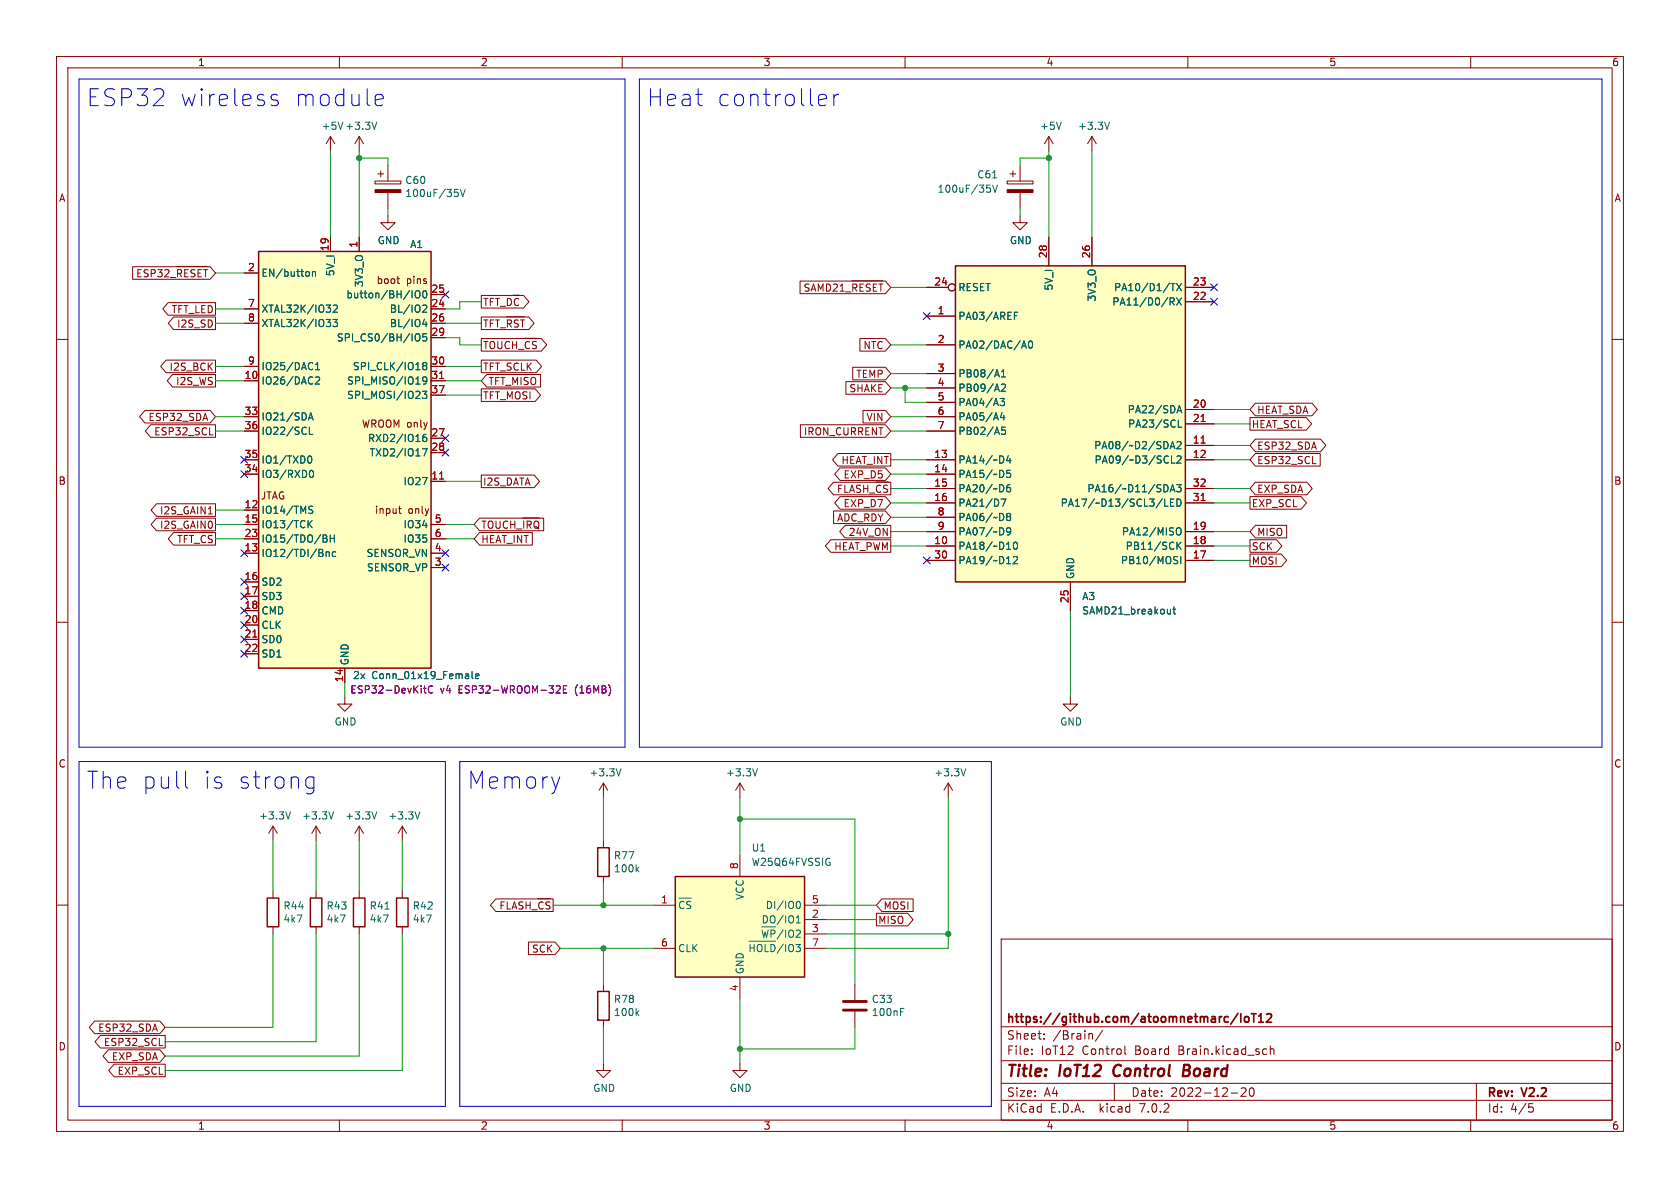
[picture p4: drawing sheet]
<svg xmlns="http://www.w3.org/2000/svg" width="297mm" height="210mm" viewBox="0 0 297 210" stroke-linecap="round" stroke-linejoin="round" font-family="sans-serif">
<g fill="none" stroke="#840000" stroke-width=".18">
<path d="M10 10h277v190h-277zM12 12h273v186h-273zM60 10v2M110 10v2M160 10v2M210 10v2M260 10v2M58.4 24.1v2.6M58.4 24.1l-.7 1.3M58.4 24.1l.8 1.3M63.5 24.1v2.6M63.5 24.1l-.8 1.3"/>
<path d="M63.5 24.1l.8 1.3M66.3 32h4.6v.5h-4.6zM66.8 30.7h1M67.3 30.2v1M68.6 38.1v1.3h1.2l-1.2 1.2-1.3-1.2h1.3M68.6 29.2v2.8M68.6 34v2.8M178.1 32h4.5v.5h-4.5zM178.6 30.7h1M179.1 30.2v1M180.3 38.1v1.3h1.3l-1.3 1.2-1.2-1.2h1.2M180.3 29.2v2.8"/>
<path d="M180.3 34v2.8M185.4 24.1v2.6M185.4 24.1l-.7 1.3M185.4 24.1l.8 1.3M193 24.1v2.6M193 24.1l-.7 1.3M193 24.1l.8 1.3M10 60h2M23.5 47.1h13.6l1 1.2-1 1.1h-13.6zM25 47.7h-.6v1.2M26.2 47.7h-.5l-.2 .2M27.5 47.9l-.3-.2h-.5v1.2"/>
<path d="M27.9 47.7h.8l-.5 .5M29.1 47.8l.5-.1 .3 .2M29.7 53.5h8.4v2.2h-8.4l-.9-1.1zM30.7 56h7.4v2.3h-7.4l-1-1.1zM31.2 47.1h5.5M32.1 47.9l-.2-.2h-.5v1.2M33.3 47.7h-.6v1.2M34.5 47.7h-.5l-.3 .2M35.6 47.7h-.6v1.2M36 47.7h.7M36.3 47.7v1.2M43.2 48.3h2.5"/>
<path d="M43.2 54.6h2.5M43.2 57.2h2.5M58.4 41.9v2.6M63.5 41.9v2.6M70.2 49.3h.4M70.5 50.1h.1M76.2 54.6h2.5M76.2 52.1h2.5M76.2 57.2h2.5M76.2 59.7h2.5M85.1 59.8h10.6l1 1.2-1 1.1h-10.6zM85.1 52.2h7.5l.9 1.1-.9 1.2h-7.5z"/>
<path d="M85.1 56h8.4l.9 1.2-.9 1.1h-8.4zM85.5 52.7h.8M85.5 56.6h.8M85.9 52.7v1.3M85.9 56.6v1.2M87.3 52.7h-.6v1.3M87.3 56.6h-.6v1.2M87.6 52.7h.7M87.6 56.6h.7M87.9 52.7v1.3M87.9 56.6v1.2M89.5 56h3.2"/>
<path d="M90.4 53.1l-.2-.3-.5-.1v1.3M90.4 56.8l-.2-.2h-.5v1.2M90.8 52.2h1M91.6 56.6h-.4l-.3 .2M91.7 52.9l-.4-.2-.3 .4M92 56.6h.7M92.4 56.6v1.2M92.7 59.8h2.3M141.4 49.7h15.1l1 1.1-1 1.1h-15.1zM143 50.3l-.5-.1-.2 .3M143.4 51.5l.4-1.3 .4 1.3M144.7 51.5v-1.3l.4 .9 .4-.9v1.3"/>
<path d="M146.8 50.5l-.2-.2-.5-.1v1.3M147.3 50.3l.5-.1 .2 .3M148.7 50.5l.2-.3v1.3M150.6 49.6h5.5M151.5 50.5l-.2-.3h-.5v1.3M152 59.8h4.5l1 1.2-1 1.1h-4.5zM152.6 50.2h-.6v1.3M153.9 50.3l-.5-.1-.3 .3M155 50.2h-.6v1.3M155.4 50.2h.7M155.7 50.2v1.3M163.8 55.9h5.1"/>
<path d="M163.8 50.8h3.8M185.4 41.9v5.1M193 41.9v5.1M209.5 53.3h5.1M209.5 50.8h5.1M285 60h2M25.6 72.5h11.5l1 1.2-1 1.1h-11.5l-.9-1.1zM26.6 75.1h11.5v2.2h-11.5l-.9-1.1zM29.4 63.7h8.7v2.2h-8.7l-1-1.1zM30.5 66.2h7.6v2.2h-7.6l-.9-1.1zM37.1 76.9h.6M43.2 67.3h2.5"/>
<path d="M43.2 64.8h2.5M43.2 73.7h2.5M43.2 76.2h2.5M76.2 67.3h2.5M76.2 77.5h2.5M76.2 64.8h2.5M76.2 69.9h2.5M85.1 68.7h9.5l1 1.2-1 1.1h-9.5zM85.1 63.7h9.7l.9 1.1-.9 1.1h-9.7zM85.5 60.4h.8M85.9 60.4v1.2M86 66.2h9.6v2.2h-9.6l-.9-1.1z"/>
<path d="M86.6 60.8a.42 .42 0 0 1 .4-.4 .42 .42 0 0 1 .5 .4M88 60.4v1M88.7 60.4v1M90.1 60.5l-.4-.1-.4 .3M90.6 60.4v1.2M91.3 60.4v1.2M93.6 60.5l-.3-.1-.4 .3M94.8 60.4h-.4l-.3 .2M141.5 75.1h15l1 1.1-1 1.1h-15zM149.5 67.5h7l1 1.1-1 1.1h-7zM150.8 64.9h5.7l1 1.1-1 1.2h-5.7zM152.6 72.5h3.9l1 1.2-1 1.1h-3.9z"/>
<path d="M163.8 73.7h5.1M163.8 76.2h5.1M163.8 61h5.1M163.8 66h5.1M163.8 68.6h5.1M163.8 71.1h5.1M209.5 78.7h5.1M209.5 72.4h5.1M209.5 74.9h5.1M221 73.8h9.9l1 1.1-1 1.1h-9.9zM221.9 77.6h11.6l.9 1.1-.9 1.2h-11.6l-.9-1.2zM221.9 71.3h10l1 1.1-1 1.1h-10l-.9-1.1z"/>
<path d="M27.7 91.6h10.4v2.2h-10.4l-1-1.1zM27.7 89.1h10.4v2.2h-10.4l-1-1.1zM30.7 94.1h7.4v2.3h-7.4l-1-1.1zM31.4 94.7h.8M31.8 94.7v1.2M33.2 94.7h-.6v1.2M33.5 94.7h.7M33.9 94.7v1.2M36.3 94.8l-.3-.1-.4 .3M36.8 90.8h.7M37.5 94.7h-.4l-.3 .2M43.2 90.2h2.5"/>
<path d="M43.2 97.8h2.5M43.2 92.7h2.5M43.2 95.3h2.5M43.2 83.8h2.5M43.2 81.3h2.5M70.5 89.9h.4M70.6 89.5v1.1l.3 .2M76.2 85.1h2.5M76.2 97.8h2.5M76.2 92.7h2.5M76.2 95.3h2.5M76.2 80h2.5"/>
<path d="M84.8 91.6h11.3v2.2h-11.3l-1-1.1zM84.8 94.1h9.3v2.3h-9.3l-1-1.1zM85.1 84h9.3l1 1.1-1 1.1h-9.3zM85.2 92.1h.7M85.6 92.1v1.3M86.3 92.5a.42 .42 0 0 1 .4-.4 .42 .42 0 0 1 .4 .4M87.7 92.1v1M88.4 92.1v1M89.7 92.2l-.3-.1-.4 .3M90.3 92.1v1.3M91 92.1v1.3M92.4 91.5h3"/>
<path d="M92.6 92.1v1.3M93.9 92.4l-.2-.3h-.5v1.3M94.4 92.5a.42 .42 0 0 1 .4-.4 .42 .42 0 0 1 .4 .4M146.9 95.4h10.6v2.2h-10.6l-1-1.1zM147.4 85.2h10.1v2.3h-10.1l-1-1.1zM147.4 90.3h9.1l1 1.1-1 1.2h-9.1zM148.1 80.2h9.4v2.2h-9.4l-.9-1.1zM148.5 87.8h8l1 1.1-1 1.1h-8l-.9-1.1zM148.5 82.7h8l1 1.1-1 1.1h-8l-.9-1.1zM148.9 85.8h-.6v1.2M149.4 85.8v1.2M149.4 92.9h8.1v2.2h-8.1l-.9-1.1z"/>
<path d="M150.2 87l.4-1.2 .5 1.2M152.1 85.8h-.4l-.3 .2M152.7 85.8v1.2M153.4 85.8v1.2M154.8 85.2h2.2M155.7 85.9l-.4-.1-.3 .3M156.9 85.8h-.5l-.2 .2M163.8 83.8h5.1M163.8 81.3h5.1M163.8 96.5h5.1M163.8 86.4h5.1M163.8 88.9h5.1"/>
<path d="M163.8 99.1h5.1M163.8 94h5.1M163.8 91.4h5.1M209.5 81.3h5.1M209.5 96.5h5.1M209.5 86.4h5.1M209.5 88.9h5.1M209.5 99.1h5.1M209.5 94h5.1M221 95.4h4.7l.9 1.1-.9 1.1h-4.7zM221 87.8h9l1 1.1-1 1.1h-9zM221 97.9h5.5l1 1.2-1 1.1h-5.5z"/>
<path d="M221.9 85.2h9.1l1 1.2-1 1.1h-9.1l-.9-1.1zM221.9 80.2h11.5v2.2h-11.5l-.9-1.1zM221.9 92.9h5.6v2.2h-5.6l-.9-1.1zM10 110h2M43.2 102.9h2.5M43.2 105.4h2.5M43.2 108h2.5M43.2 110.5h2.5M43.2 113h2.5M43.2 115.6h2.5M61 118.1v2.6M76.2 100.3h2.5"/>
<path d="M189.2 102.9v5.1M285 110h2M61 123.2v1.3h1.2l-1.2 1.2-1.3-1.2h1.3M106.7 138.4l-.8 1.3M106.7 138.4v2.6M106.7 138.4l.7 1.3M130.8 138.4l-.8 1.3M130.8 138.4v2.6M130.8 138.4l.8 1.3M167.6 138.4l-.7 1.3M167.6 138.4v2.6M167.6 138.4l.8 1.3"/>
<path d="M189.2 123.2v1.3h1.3l-1.3 1.2-1.2-1.2h1.2M10 160h2M48.3 146.1v2.5M48.3 157.5v1.3M48.3 146.1l-.8 1.2M48.3 146.1l.7 1.2M55.9 146.1v2.5M55.9 157.5v1.3M55.9 146.1l-.8 1.2M55.9 146.1l.7 1.2M63.5 146.1v2.5M63.5 157.5v1.3"/>
<path d="M63.5 146.1l-.8 1.2M63.5 146.1l.8 1.2M71.1 146.1l-.7 1.2M71.1 146.1v2.5M71.1 157.5v1.3M71.1 146.1l.8 1.2M87.7 158.9h10.1v2.2h-10.1l-1-1.1zM89.2 159.4h-.6v1.3M89.7 159.4v1.3M92.5 159.5l-.5-.1-.3 .3M93 159.4v1.3M93.7 159.4v1.3"/>
<path d="M95.1 158.9h2.2M96 159.5l-.3-.1-.4 .3M97.2 159.5l-.5-.1-.2 .3M106.7 148.6v1.3M106.7 154.9v1.3M130.8 151.1v3.8M155.9 158.9h5.5v2.2h-5.5l-1-1.1zM285 160h2M48.3 163.8v1.3M55.9 163.8v1.3M63.5 163.8v1.3M71.1 163.8v1.3"/>
<path d="M90.5 160.7l.4-1.3 .5 1.3M93.4 166.5h4.7l1 1.1-1 1.2h-4.7zM106.7 174v1.3M115.6 160h3.8M115.6 167.6h3.8M130.8 172.7v3.8M142.2 160h3.8M142.2 162.6h3.8M142.2 165.1h3.8M142.2 167.6h3.8M151.1 174v2.8M151.1 178.8v2.8"/>
<path d="M154.9 161.4h5.6l.9 1.2-.9 1.1h-5.6zM177 166h108v32h-108zM16.7 180.5h11.6l.9 1.1-.9 1.1h-11.6l-.9-1.1zM17.8 183h11.4v2.3h-11.4l-1-1.1zM19.2 185.6h9.1l.9 1.1-.9 1.1h-9.1l-1-1.1zM20.2 188.1h9v2.2h-9l-1-1.1zM28.2 184.8h.6M60 198v2M106.7 188v1.2h1.2l-1.2 1.3-1.3-1.3h1.3M106.7 180.3v1.3M110 198v2M130.8 188v1.2h1.3l-1.3 1.3-1.3-1.3h1.3"/>
<path d="M160 198v2M177 194.5h108M177 191.5h108M177 187.5h108M177 181.5h108M182.4 186.3v.1M182.4 185.5v.1M184.6 183.6v.1M184.6 182.8v.1M192.9 182.7l.2 .2v.8M194.9 182.1l-1.3 2M197 191.5v3"/>
<path d="M198.9 184.9v1.3l.2 .2M210 198v2M217.6 193.2h1.2M219.4 192.4l.6-.1 .2 .1 .1 .3-.9 1.1h.9M221 192.4l.2-.1a.81 .81 0 0 1 .6 .6 .81 .81 0 0 1-.3 .8l-.1 .1a.81 .81 0 0 1-.4-1.4zM223.5 185.4l.4 .1M223.9 186.3l-.4 .1M224.6 185.5l.2-.1 .3 .1 .1 .9M224.6 184.9v1.5M260 198v2M261 191.5v6.5M270.3 195.1h.7"/>
<path d="M270.4 195.7h.4l.3 .3-.2 .5-.5 .1"/>
<circle cx="168.3" cy="50.8" r=".63"/>
</g>
<path d="M197 188.7l-.2 .7 .1 .4M209.2 189.2h.7M210 188.2h-.6l-.3 2h.8" fill="none" stroke="#840000" stroke-width=".4"/>
<path d="M218.9 179.1l-1.3 2M219.4 179.2v1.5M220.1 179.8l.2-.1 .4 .1 .1 .6-.2 .2-.3 .1-.2-.1zM221.2 179.2h.9M221.6 179.2v1.5M222.5 179.6l.4-.4v1.5M223.9 179.3l.6-.1 .2 .1 .1 .3-.9 1.1h.9M222.5 180.7h.9" fill="none" stroke="#840000" stroke-width=".3"/>
<g fill="none" stroke="#006464" stroke-width=".18">
<path d="M66.6 21.6l-.4 1.3M80.4 33.5h.6M80.8 34l.2 .2v.3l-.2 .3M81.4 33.5l.4 1.3 .4-1.3M174.5 32.7h.6M174.9 33.2l.2 .2v.3l-.2 .3M175.5 32.7l.4 1.3 .4-1.3M187.6 21.6l-.4 1.3M196.1 21.6l-.4 1.3M54.6 48.1l.1 .1-.1 .6M55.2 48.1l.2-.1 .3 .1 .1 .7M55.2 48v.8"/>
<path d="M58.9 56.5h.8l-.5 .5 .4 .1v.5l-.2 .1-.5-.1M58.9 54l.5-.1 .3 .4-.8 .9h.8M73.5 51.6l.2-.2a.43 .43 0 0 1 .5 .4v.4a.42 .42 0 0 1-.4 .5 .42 .42 0 0 1-.4-.5zM73.5 59.2l.2-.2a.43 .43 0 0 1 .5 .4v.5a.43 .43 0 0 1-.3 .4 .43 .43 0 0 1-.4-.2M74.8 54l.4-.1 .3 .4-.8 .9h.8M74.8 51.5l.2-.1a.68 .68 0 0 1 .5 .6 .68 .68 0 0 1-.5 .7l-.2-.2-.1-.3zM75 56.4l-.3 .9h.8M75.3 56.9v.8M75.4 59h-.6l-.1 .6 .2-.1 .4 .1 .2 .1-.1 .5-.2 .1-.5-.1M179.3 55.2h.6M179.3 55.8h.5M206.9 52.7h.4l.3 .2-.1 .4h-.6"/>
<path d="M207 50.1h.7M207.2 53.3l.4 .6M207.3 50.1v1.3M208 52.7l.9 1.2M208 50.1l.9 1.3M208.9 52.7l-.9 1.2M208.9 50.1l-.9 1.3M54.5 74.2l.4-1.2 .5 1.2M54.6 73.9h.6M54.7 75.5v1.3h.6M55.8 66.7l.5-.1 .2 .4-.8 .9h.8M55.8 65.4h.7"/>
<path d="M55.8 64.5l.3-.4v1.3M74.7 69.2h.8l-.5 .5 .4 .1v.5l-.2 .1-.5-.1M74.7 79.3h.8l-.5 1.3M75 64.6l-.3-.2 .3-.3h.2l.3 .2-.3 .3M75 64.6l-.3 .3 .1 .3 .2 .2h.2l.3-.3v-.2l-.3-.3M75 64.6h.2M75.3 76.8h-.3a.86 .86 0 0 0 0 1.3l.4-.2 .1-.4-.3-.2h-.2l-.3 .2M75.5 67.2l-.3 .2h-.2l-.3-.2 .1-.5 .4-.1 .2 .1a.84 .84 0 0 1-.3 1.2h-.3M176.3 65.4l.4 1.2M176.8 70.4h.8l-.4 .5 .3 .1v.6l-.2 .1-.4-.1M177 66.6h.8M177 68l.5-.1 .3 .4-.8 .9h.8"/>
<path d="M177 65.7l.4-.3v1.2M177.2 72.9l-.3 .9h.7M177.5 73.4v.8M177.7 75.5h-.6l-.1 .6 .2-.1 .4 .1 .2 .1-.1 .5-.2 .1-.5-.1M180.7 61.2h.6M181 60.3l.5 1.2M181.9 60.4l.2-.1a.68 .68 0 0 1 .5 .6 .68 .68 0 0 1-.5 .6l-.2-.1-.1-.3zM206.9 79.3l.4-1.2 .4 1.2M207 79h.6M208.1 73l.4-1.3 .4 1.3M208.1 78.2l.5-.1 .2 .3-.8 .9h.8M208.2 72.6h.6"/>
<path d="M208.3 74.2v1.3h.6M54.6 80.7l.1-.1a.68 .68 0 0 1 .4 .6 .68 .68 0 0 1-.4 .7l-.1-.1M54.6 92.6l.6 .7M54.8 90.1l.4 .1 .1 .3-.2 .3h-.3M54.8 89.5h.5M54.8 83.3l.2-.2a.68 .68 0 0 1 .4 .7 .68 .68 0 0 1-.4 .6l-.2-.1M55.2 92l-.7 .8M57.7 97.5v.9M57.7 97.7l.1-.2 .3 .1 .1 .8M57.7 95.2l.1 .2-.1 .4M57.7 94.7v.4M58.4 94.6v1.2"/>
<path d="M58.4 95.2h.7M59.1 94.6v1.2M59.4 97.6l-.4-.1-.3 .3 .2 .5h.5M177 88.2h.8l-.5 1.3M178 83.1h.6M178 83.7l.4-.1 .3 .3-.2 .4h-.5M178.1 90.8h.3l.2 .1 .1 .2-.3 .2M178.1 86.2h.3l.3 .2-.2 .5h-.4M178.1 93.4l.3-.1 .2 .1a.84 .84 0 0 1-.3 1.2h-.2M178.1 91.2l.1 .1M178.2 91.3h.2M178.2 91.3l-.1 .1"/>
<path d="M178.2 80.5l-.3 .9h.8M178.4 91.3l.3 .2-.1 .4-.2 .1h-.3M178.5 81v.9M178.5 85.7h-.3l-.2 .3M178.7 93.8l-.3 .3-.3-.1M179.2 98.5l.4-.1 .3 .3-.8 .9h.8M179.3 96l.2-.2a.68 .68 0 0 1 .4 .7 .68 .68 0 0 1-.4 .6l-.2-.1-.1-.4zM205.9 88.2v1.3h.6M206.9 86.9l.4-1.2 .4 1.2M206.9 88.8h.4M207 86.6h.6M207.1 80.6v1.3h.6"/>
<path d="M207.5 88.2h-.6v1.3h.6M207.7 98.4h.5M207.7 99l.4 .1 .1 .3-.2 .2h-.3M208 85.7h.8l-.4 .5 .3 .1v.5l-.1 .1-.6-.1M208 93.5l.3-.2a.43 .43 0 0 1 .5 .4v.4a.43 .43 0 0 1-.3 .5 .43 .43 0 0 1-.5-.2M208.1 88.2a.64 .64 0 0 1 .7 .7 .64 .64 0 0 1-.7 .6zM208.1 95.8v1.3M208.1 80.7l.5-.1 .2 .4-.8 .9h.8M208.3 96.4l.5 .7M208.7 98.4v1.2M208.8 95.8l-.7 .8M83.5 118.7v1.1l.1 .2"/>
<path d="M84.1 119.5l.6-.1-.1-.2-.4-.1-.1 .2v.6h.5M206.9 107.7v.8M206.9 108.4l-.2 .1M207.3 107.7h.5M207.5 107.3v1.1l.3 .1M109.8 135.9l-.4 1.3M133.9 135.9l-.4 1.3M170.7 135.9l-.4 1.3M51.4 143.5l-.5 1.3M59 143.5l-.4 1.3M66.6 143.5l-.4 1.3M74.2 143.5l-.4 1.3"/>
<path d="M112.6 153.6l.3 .5M112.9 153.3l-.4 .5M120 158.8h2.2M120.9 159.5l-.3-.2-.4 .3M122.1 159.4l-.5-.1-.2 .3M140.9 159.5l.2-.2a.68 .68 0 0 1 .4 .7 .68 .68 0 0 1-.4 .6l-.2-.1M112.6 179l.3 .5M112.9 178.7l-.4 .5M132.4 166.4h4.7M132.6 167v1.2M133.3 167v1.2M133.9 167.1v.3"/>
<path d="M134.7 164.4l.3 1.3M135.3 167v1.2M135.8 164.4l-.3 1.3M136.3 167v1.2M137 164.7l-.2-.3h-.5v1.3M138.5 164.4l-1.1 1.6M138.5 166.9l-1.1 1.6M138.9 164.4v1.3M138.9 167v1.2M139.4 164.8a.42 .42 0 0 1 .5-.4 .42 .42 0 0 1 .4 .4M140.8 163.1h.7M140.8 162.2l.3-.3v1.2"/>
<path d="M140.8 164.5l.4-.1 .3 .3M159.2 178.3h.6"/>
</g>
<path d="M45.7 44.5h30.5v73.6h-30.5zM168.9 47h40.6v55.9h-40.6zM47.2 158.8h2.1v5h-2.1zM54.9 158.8h2v5h-2zM62.5 158.8h2v5h-2zM70.1 158.8h2v5h-2zM105.7 149.9h2v5h-2zM119.4 154.9h22.8v17.8h-22.8zM105.7 175.3h2v5h-2z" fill="none" stroke="#840000" stroke-width=".25"/>
<g fill="#ffffc2" stroke="#ffffc2" stroke-width=".18">
<path d="M45.7 44.5h30.5v73.6h-30.5z"/>
<path d="M168.9 47h40.6v55.9h-40.6z"/>
<path d="M119.4 154.9h22.8v17.8h-22.8z"/>
</g>
<path d="M77.7 66.9h.7M212.3 78.3h.8M212.3 74.5h.8M77.7 84.7h.7M212.3 88.5h.8M44.7 112.6h.7" fill="none" stroke="#a90000" stroke-width=".18"/>
<path d="M74.9 121.7h.5M75.1 121.2v1.1l.3 .2M76.5 121.4a.6 .6 0 0 0-.8 .4 .6 .6 0 0 0 .6 .7l.2-.1M98.5 121.2l.4 .1 .2 .3-.8 .9h.8M99.6 121.8h.4M100.2 121.2h-.6v1.3h.6" fill="none" stroke="#840084" stroke-width=".18"/>
<g fill="#840000" stroke="#840000" stroke-width=".18">
<path d="M66.3 33.5h4.6v.5h-4.6z"/>
<path d="M178.1 33.5h4.5v.5h-4.5z"/>
</g>
<path d="M149.1 178.6h4.1M149.1 177h4.1" fill="none" stroke="#840000" stroke-width=".51"/>
<g fill="none" stroke="#0000c2" stroke-width=".18">
<path d="M14 14h96.5v118.1h-96.5zM47.9 17.3l.2 .2 .7 .2 .3 .1 .1 .3-.1 .4-.3 .2h-.6l-.3-.2M49.1 16.8l-.7-.1-.3 .1-.2 .3M66.5 18.5l.3 .2h.5l.3-.2M66.5 16.8l.3-.1h.5l.3 .1 .2 .6-1.5 .3M113 14h170.2v118.1h-170.2zM144.8 18.5l.3 .2h.6l.3-.2M144.8 16.8l.3-.1h.6l.3 .1 .1 .6-1.4 .3M147.4 16.7v2M148.3 16.7a.76 .76 0 0 0-.9 .6M14 134.6h64.7v61h-64.7zM32.8 136.3v2.6l.1 .3 .3 .1"/>
<path d="M54.2 139l.4 .3h.6l.3-.1M55.5 137.3v2.5a.81 .81 0 0 1-1.3 .4M55.5 137.5l-.3-.2h-.6l-.4 .3M81.3 134.6h94v61h-94z"/>
</g>
<g fill="none" stroke="#009600" stroke-width=".18">
<path d="M58.4 26.7v15.2M63.5 27.9h5.1v1.3M63.5 26.7v15.2M68.6 36.8v1.3M180.3 36.8v1.3M185.4 27.9h-5.1v1.3M185.4 26.7v15.2M193 26.7v15.2M38.1 48.3h5.1M38.1 54.6h5.1M38.1 57.2h5.1M78.7 57.2h6.4"/>
<path d="M78.7 59.7h2.6v1.3h3.8M85.1 53.3h-3.8v1.3h-2.6M157.5 50.8h6.3M38.1 76.2h5.1M38.1 67.3h5.1M38.1 73.7h5.1M38.1 64.8h5.1M78.7 67.3h6.4M78.7 64.8h6.4M78.7 69.9h6.4M157.5 76.2h6.3M157.5 66h6.3"/>
<path d="M157.5 73.7h6.3M157.5 61h6.3M157.5 68.6h6.3M160 68.6v2.5h3.8M214.6 78.7h6.4M214.6 72.4h6.4M214.6 74.9h6.4M38.1 90.2h5.1M38.1 92.7h5.1M38.1 95.3h5.1M78.7 92.7h5.1M78.7 95.3h5.1"/>
<path d="M78.7 85.1h6.4M157.5 81.3h6.3M157.5 83.8h6.3M157.5 94h6.3M157.5 96.5h6.3M157.5 88.9h6.3M157.5 86.4h6.3M157.5 91.4h6.3M214.6 81.3h6.4M214.6 94h6.4M214.6 96.5h6.4M214.6 99.1h6.4"/>
<path d="M214.6 88.9h6.4M214.6 86.4h6.4M189.2 108v15.2M61 120.7v2.5M48.3 148.6v8.9M55.9 148.6v8.9M63.5 148.6v8.9M71.1 148.6v8.9M106.7 141v7.6M106.7 156.2v3.8M130.8 141v10.1M130.8 144.8h20.3v29.2"/>
<path d="M167.6 141v26.6h-21.6M48.3 165.1v16.5h-19.1M55.9 165.1v19.1h-26.7M63.5 165.1v21.6h-34.3M71.1 165.1v24.1h-41.9M97.8 160h17.8M99.1 167.6h16.5M106.7 167.6v6.4M130.8 176.5v11.5M146 160h8.9M146 165.1h21.6M146 162.6h8.9"/>
<path d="M106.7 181.6v6.4M151.1 181.6v3.8h-20.3"/>
</g>
<g fill="none" stroke="#000084" stroke-width=".18">
<path d="M78.1 51.5l1.2 1.2M79.3 51.5l-1.2 1.2M163.2 55.3l1.2 1.2M164.4 55.3l-1.2 1.2M214 52.7l1.2 1.2M214 50.2l1.2 1.2M215.2 52.7l-1.2 1.2M215.2 50.2l-1.2 1.2M78.1 79.4l1.2 1.2M78.1 76.9l1.2 1.2M79.3 76.9l-1.2 1.2M79.3 79.4l-1.2 1.2"/>
<path d="M42.6 97.2l1.2 1.2M42.6 80.7l1.2 1.2M42.6 83.2l1.2 1.2M43.8 97.2l-1.2 1.2M43.8 80.7l-1.2 1.2M43.8 83.2l-1.2 1.2M78.1 97.2l1.2 1.2M78.1 99.7l1.2 1.2M79.3 97.2l-1.2 1.2M79.3 99.7l-1.2 1.2M163.2 98.5l1.2 1.2M164.4 98.5l-1.2 1.2"/>
<path d="M42.6 107.3l1.2 1.3M42.6 109.9l1.2 1.2M42.6 112.4l1.2 1.2M42.6 115l1.2 1.2M42.6 102.3l1.2 1.2M42.6 104.8l1.2 1.2M43.8 107.3l-1.2 1.3M43.8 109.9l-1.2 1.2M43.8 112.4l-1.2 1.2M43.8 115l-1.2 1.2M43.8 102.3l-1.2 1.2M43.8 104.8l-1.2 1.2"/>
</g>
<g fill="#009600" stroke="#009600" stroke-width=".18">
<circle cx="106.7" cy="167.6" r=".46"/>
<circle cx="106.7" cy="160" r=".46"/>
<circle cx="130.8" cy="185.4" r=".46"/>
<circle cx="63.5" cy="27.9" r=".46"/>
<circle cx="160" cy="68.6" r=".46"/>
<circle cx="185.4" cy="27.9" r=".46"/>
<circle cx="130.8" cy="144.8" r=".46"/>
<circle cx="167.6" cy="165.1" r=".46"/>
</g>
<g font-size="4.2" fill="#0000c2">
<text x="15.2" y="19.1">ESP32</text>
<text x="31.6" y="19.1">wireless</text>
<text x="51.6" y="19.1">module</text>
<text x="114.3" y="19.1">Heat</text>
<text x="126.5" y="19.1">controller</text>
<text x="15.2" y="139.7">The pull</text>
<text x="35.5" y="139.7">is strong</text>
<text x="82.5" y="139.7">Memory</text>
</g>
<g font-size="2.8" fill="#840000">
<text x="178" y="190.8">Title:</text>
<text x="187.4" y="190.8">IoT12</text>
<text x="197.5" y="190.8">Control</text>
<text x="210.4" y="190.8">Board</text>
</g>
<g font-size="2.1" fill="#840000">
<text x="178" y="183.9">Sheet:</text>
<text x="178" y="181.1">https://github.com/atoomnetmarc/IoT12</text>
<text x="186.2" y="183.9">/Brain/</text>
<text x="178" y="186.6">File:</text>
<text x="184" y="186.6">IoT12</text>
<text x="191.3" y="186.6">Control</text>
<text x="200.7" y="186.6">Board</text>
<text x="208.4" y="186.6">Brain.kicad_sch</text>
<text x="178" y="196.8">KiCad</text>
<text x="178" y="194">Size:</text>
<text x="184.6" y="194">A4</text>
<text x="185.7" y="196.8">E.D.A.</text>
<text x="194.4" y="196.8">kicad</text>
<text x="200" y="194">Date:</text>
<text x="201.5" y="196.8">7.0.2</text>
<text x="206.9" y="194">2022-12-20</text>
<text x="263" y="194.2">Rev:</text>
<text x="263" y="196.8">Id:</text>
<text x="267" y="196.8">4/5</text>
<text x="269.2" y="194.2">V2.2</text>
</g>
<g font-size="1.8" fill="#840000">
<text x="35" y="11.8">1</text>
<text x="85" y="11.8">2</text>
<text x="135" y="11.8">3</text>
<text x="185" y="11.8">4</text>
<text x="235" y="11.8">5</text>
<text x="285" y="11.8">6</text>
<text x="10.4" y="35.8">A</text>
<text x="285.4" y="35.8">A</text>
<text x="23.9" y="49.8">ESP32_~{RESET}</text>
<text x="66.5" y="50.4">boot</text>
<text x="71.8" y="50.4">pins</text>
<text x="141.9" y="52.3">SAMD21_~{RESET}</text>
<text x="30.2" y="55.5">TFT_LED</text>
<text x="31.2" y="58.1">I2S_SD</text>
<text x="85.4" y="54.9">TFT_D~{C}</text>
<text x="85.4" y="58.7">TFT_~{RST}</text>
<text x="29.9" y="65.7">I2S_BCK</text>
<text x="85.4" y="65.7">TFT_SCLK</text>
<text x="85.4" y="62.5">TOUCH_~{CS}</text>
<text x="152.5" y="61.9">NTC</text>
<text x="31" y="68.2">I2S_WS</text>
<text x="85.4" y="70.8">TFT_MOSI</text>
<text x="86.4" y="68.2">TFT_MISO</text>
<text x="150" y="69.5">SHAKE</text>
<text x="151.2" y="67">TEMP</text>
<text x="26.1" y="74.6">ESP32_SDA</text>
<text x="27.1" y="77.1">ESP32_SCL</text>
<text x="63.9" y="75.8">WROOM only</text>
<text x="142" y="77.1">IRON_CURRENT</text>
<text x="153.1" y="74.6">VIN</text>
<text x="221.3" y="75.8">HEAT_SCL</text>
<text x="222.2" y="73.3">HEAT_SDA</text>
<text x="148.6" y="82.2">HEAT_INT</text>
<text x="222.2" y="79.7">ESP32_SDA</text>
<text x="222.2" y="82.2">ESP32_SCL</text>
<text x="10.3" y="85.8">B</text>
<text x="46" y="88.5">JTAG</text>
<text x="85.4" y="86">I2S_DATA</text>
<text x="147.8" y="87.9">FLASH_~{CS}</text>
<text x="149" y="89.8">EXP_D7</text>
<text x="149" y="84.7">EXP_D5</text>
<text x="221.3" y="89.8">EXP_SCL</text>
<text x="222.2" y="87.3">EXP_SDA</text>
<text x="285.3" y="85.8">B</text>
<text x="28.2" y="93.6">I2S_GAIN0</text>
<text x="28.2" y="91.1">I2S_GAIN1</text>
<text x="66.2" y="91">input</text>
<text x="72.1" y="91">only</text>
<text x="85.1" y="94.2">TOUCH_~{IRQ}</text>
<text x="147.9" y="92.4">ADC_RDY</text>
<text x="149.9" y="94.9">24V_ON</text>
<text x="222.2" y="94.9">MISO</text>
<text x="31.2" y="96.8">TFT_~{CS}</text>
<text x="85.1" y="96.2">HEAT_INT</text>
<text x="147.4" y="97.4">HEAT_PWM</text>
<text x="221.3" y="97.4">SCK</text>
<text x="221.3" y="100">MOSI</text>
<text x="10.3" y="135.8">C</text>
<text x="285.3" y="135.8">C</text>
<text x="88.2" y="161.5">FLASH_~{CS}</text>
<text x="156.2" y="160.9">MOSI</text>
<text x="155.3" y="163.5">MISO</text>
<text x="93.9" y="168.6">SCK</text>
<text x="10.3" y="185.8">D</text>
<text x="17.2" y="182.5">ESP32_SDA</text>
<text x="18.2" y="185.1">ESP32_SCL</text>
<text x="285.3" y="185.8">D</text>
<text x="19.6" y="187.6">EXP_SDA</text>
<text x="20.7" y="190.1">EXP_SCL</text>
<text x="35" y="199.8">1</text>
<text x="85" y="199.8">2</text>
<text x="135" y="199.8">3</text>
<text x="185" y="199.8">4</text>
<text x="235" y="199.8">5</text>
<text x="285" y="199.8">6</text>
</g>
<g font-size="1.8" fill="#006464">
<text x="56.8" y="23.1">+5V +3.3V</text>
<text x="183.8" y="23.1">+5V</text>
<text x="190.5" y="23.1">+3.3V</text>
<text x="71.6" y="32.7">C60</text>
<text x="71.6" y="35">100uF/35V</text>
<text x="165.7" y="34.2">100uF/35V</text>
<text x="172.7" y="31.7">C61</text>
<text x="66.7" y="43.3">GND</text>
<text x="72.4" y="44">A1</text>
<text x="178.5" y="43.3">GND</text>
<text x="46.2" y="49.1">EN/button</text>
<text x="59.2" y="49" transform="rotate(-90 59.2 49)">5V_I</text>
<text x="61.1" y="52.9">button/BH/IO0</text>
<text x="64.3" y="50.9" transform="rotate(-90 64.3 50.9)">3V3_O</text>
<text x="169.4" y="51.6">RESET</text>
<text x="186.2" y="51.5" transform="rotate(-90 186.2 51.5)">5V_I</text>
<text x="193.9" y="53.4" transform="rotate(-90 193.9 53.4)">3V3_O</text>
<text x="196.8" y="51.6">PA10/D1/TX</text>
<text x="46.2" y="55.4">XTAL32K/IO32</text>
<text x="46.2" y="58">XTAL32K/IO33</text>
<text x="68.8" y="55.4">BL/IO2</text>
<text x="68.8" y="58">BL/IO4</text>
<text x="169.4" y="56.7">PA03/AREF</text>
<text x="196.5" y="54.2">PA11/D0/RX</text>
<text x="46.2" y="65.6">IO25/DAC1</text>
<text x="59.4" y="60.5">SPI_CS0/BH/IO5</text>
<text x="62.3" y="65.6">SPI_CLK/IO18</text>
<text x="169.4" y="61.8">PA02/DAC/A0</text>
<text x="46.2" y="68.1">IO26/DAC2</text>
<text x="61.2" y="68.1">SPI_MISO/IO19</text>
<text x="61.2" y="70.7">SPI_MOSI/IO23</text>
<text x="169.4" y="66.9">PB08/A1</text>
<text x="169.4" y="69.4">PB09/A2</text>
<text x="169.4" y="71.9">PA04/A3</text>
<text x="46.2" y="74.5">IO21/SDA</text>
<text x="46.2" y="77">IO22/SCL</text>
<text x="169.4" y="74.5">PA05/A4</text>
<text x="169.4" y="77">PB02/A5</text>
<text x="199.2" y="73.2">PA22/SDA</text>
<text x="199.3" y="75.8">PA23/SCL</text>
<text x="46.2" y="82.1">IO1/TXD0</text>
<text x="64.9" y="78.3">RXD2/IO16</text>
<text x="65.2" y="80.8">TXD2/IO17</text>
<text x="169.4" y="82.1">PA14/~D4</text>
<text x="193.3" y="79.6">PA08/~D2/SDA2</text>
<text x="193.4" y="82.1">PA09/~D3/SCL2</text>
<text x="46.2" y="84.6">IO3/RXD0</text>
<text x="71.2" y="85.9">IO27</text>
<text x="169.4" y="84.6">PA15/~D5</text>
<text x="169.4" y="87.2">PA20/~D6</text>
<text x="169.4" y="89.7">PA21/D7</text>
<text x="187.4" y="89.7">PA17/~D13/SCL3/LED</text>
<text x="192.1" y="87.2">PA16/~D11/SDA3</text>
<text x="46.2" y="91">IO14/TMS</text>
<text x="46.2" y="93.5">IO13/TCK</text>
<text x="71.2" y="93.5">IO34</text>
<text x="169.4" y="92.3">PA06/~D8</text>
<text x="169.4" y="94.8">PA07/~D9</text>
<text x="198.2" y="94.8">PA12/MISO</text>
<text x="46.2" y="98.6">IO12/TDI/Bnc</text>
<text x="46.2" y="96.1">IO15/TDO/BH</text>
<text x="64.7" y="98.6">SENSOR_VN</text>
<text x="64.7" y="101.2">SENSOR_VP</text>
<text x="71.2" y="96.1">IO35</text>
<text x="169.4" y="97.3">PA18/~D10</text>
<text x="169.4" y="99.9">PA19/~D12</text>
<text x="198" y="99.9">PB10/MOSI</text>
<text x="198.9" y="97.3">PB11/SCK</text>
<text x="46.2" y="103.7">SD2</text>
<text x="46.2" y="106.2">SD3</text>
<text x="190.1" y="102.4" transform="rotate(-90 190.1 102.4)">GND</text>
<text x="191.3" y="106.2">A3</text>
<text x="46.2" y="108.8">CMD</text>
<text x="46.2" y="111.3">CLK</text>
<text x="46.2" y="113.9">SD0</text>
<text x="191.3" y="108.8">SAMD21_breakout</text>
<text x="46.2" y="116.4">SD1</text>
<text x="61.8" y="117.6" transform="rotate(-90 61.8 117.6)">GND</text>
<text x="62.3" y="120.2">2x</text>
<text x="65.7" y="120.2">Conn_01x19_Female</text>
<text x="59.1" y="128.4">GND</text>
<text x="187.4" y="128.4">GND</text>
<text x="104.2" y="137.4">+3.3V</text>
<text x="128.3" y="137.4">+3.3V</text>
<text x="165.1" y="137.4">+3.3V</text>
<text x="45.7" y="145">+3.3V</text>
<text x="53.4" y="145">+3.3V</text>
<text x="61" y="145">+3.3V</text>
<text x="68.6" y="145">+3.3V</text>
<text x="108.5" y="152.1">R77</text>
<text x="108.5" y="154.4">100k</text>
<text x="132.8" y="153.2">W25Q64FVSSIG</text>
<text x="132.8" y="150.7">U1</text>
<text x="50" y="160.9">R44</text>
<text x="57.7" y="160.9">R43</text>
<text x="65.3" y="160.9">R41</text>
<text x="72.9" y="160.9">R42</text>
<text x="119.9" y="161.5">~{CS}</text>
<text x="131.6" y="159.2" transform="rotate(-90 131.6 159.2)">VCC</text>
<text x="135.3" y="160.8">DI/IO0</text>
<text x="50" y="163.3">4k7</text>
<text x="57.7" y="163.3">4k7</text>
<text x="65.3" y="163.3">4k7</text>
<text x="72.9" y="163.3">4k7</text>
<text x="134.4" y="166.5">~{WP}/IO2</text>
<text x="134.5" y="163.4">DO/IO1</text>
<text x="119.9" y="168.5">CLK</text>
<text x="131.6" y="172.2" transform="rotate(-90 131.6 172.2)">GND</text>
<text x="132.2" y="169.1">~{HOLD}/IO3</text>
<text x="108.5" y="177.5">R78</text>
<text x="108.5" y="179.8">100k</text>
<text x="154.1" y="177.5">C33</text>
<text x="154.1" y="179.8">100nF</text>
<text x="104.8" y="193.2">GND</text>
<text x="128.9" y="193.2">GND</text>
</g>
<g font-size="1.8" fill="#a90000">
<text x="58.2" y="44.5" transform="rotate(-90 58.2 44.5)">19</text>
<text x="63.2" y="43.8" transform="rotate(-90 63.2 43.8)">1</text>
<text x="185.2" y="45.7" transform="rotate(-90 185.2 45.7)">28</text>
<text x="192.8" y="45.7" transform="rotate(-90 192.8 45.7)">26</text>
<text x="43.8" y="48">2</text>
<text x="76.2" y="51.8">25</text>
<text x="165.1" y="50.5">24</text>
<text x="210.8" y="53.1">22</text>
<text x="210.8" y="50.5">23</text>
<text x="43.8" y="54.4">7</text>
<text x="43.8" y="56.9">8</text>
<text x="76.2" y="54.4">24</text>
<text x="76.2" y="56.9">26</text>
<text x="76.2" y="59.4">29</text>
<text x="165.7" y="55.6">1</text>
<text x="43.8" y="64.5">9</text>
<text x="76.2" y="64.5">30</text>
<text x="165.7" y="60.7">2</text>
<text x="165.7" y="65.8">3</text>
<text x="43.2" y="67.1">10</text>
<text x="76.2" y="67.1">31</text>
<text x="76.2" y="69.6">37</text>
<text x="165.7" y="68.3">4</text>
<text x="165.7" y="70.9">5</text>
<text x="43.2" y="73.4">33</text>
<text x="43.2" y="75.9">36</text>
<text x="76.2" y="77.2">27</text>
<text x="165.7" y="73.4">6</text>
<text x="165.7" y="75.9">7</text>
<text x="210.8" y="72.1">20</text>
<text x="210.8" y="74.7">21</text>
<text x="43.2" y="83.6">34</text>
<text x="43.2" y="81">35</text>
<text x="76.2" y="79.8">28</text>
<text x="165.1" y="81">13</text>
<text x="165.1" y="83.6">14</text>
<text x="210.8" y="78.5">11</text>
<text x="210.8" y="81">12</text>
<text x="43.2" y="89.9">12</text>
<text x="76.2" y="84.8">11</text>
<text x="165.1" y="86.1">15</text>
<text x="165.1" y="88.6">16</text>
<text x="210.8" y="88.6">31</text>
<text x="210.8" y="86.1">32</text>
<text x="43.2" y="92.5">15</text>
<text x="43.2" y="95">23</text>
<text x="76.8" y="92.5">5</text>
<text x="76.8" y="95">6</text>
<text x="165.7" y="91.2">8</text>
<text x="165.7" y="93.7">9</text>
<text x="210.8" y="93.7">19</text>
<text x="43.2" y="97.5">13</text>
<text x="76.8" y="100.1">3</text>
<text x="76.8" y="97.5">4</text>
<text x="165.1" y="96.3">10</text>
<text x="165.1" y="98.8">30</text>
<text x="210.8" y="98.8">17</text>
<text x="210.8" y="96.3">18</text>
<text x="43.2" y="102.6">16</text>
<text x="43.2" y="105.2">17</text>
<text x="43.2" y="107.7">18</text>
<text x="189" y="106.7" transform="rotate(-90 189 106.7)">25</text>
<text x="43.2" y="110.2">20</text>
<text x="43.2" y="112.8">21</text>
<text x="43.2" y="115.3">22</text>
<text x="60.7" y="120.7" transform="rotate(-90 60.7 120.7)">14</text>
<text x="130.6" y="153.7" transform="rotate(-90 130.6 153.7)">8</text>
<text x="116.8" y="159.8">1</text>
<text x="143.5" y="159.8">5</text>
<text x="116.8" y="167.4">6</text>
<text x="143.5" y="162.3">2</text>
<text x="143.5" y="164.8">3</text>
<text x="143.5" y="167.4">7</text>
<text x="130.6" y="175.3" transform="rotate(-90 130.6 175.3)">4</text>
</g>
<g font-size="1.8" fill="#840084">
<text x="61.9" y="122.7">ESP32-DevKitC</text>
<text x="77.8" y="122.7">v4</text>
<text x="81" y="122.7">ESP32-WROOM-32E</text>
<text x="101.7" y="122.7">(16MB)</text>
</g>
</svg>
